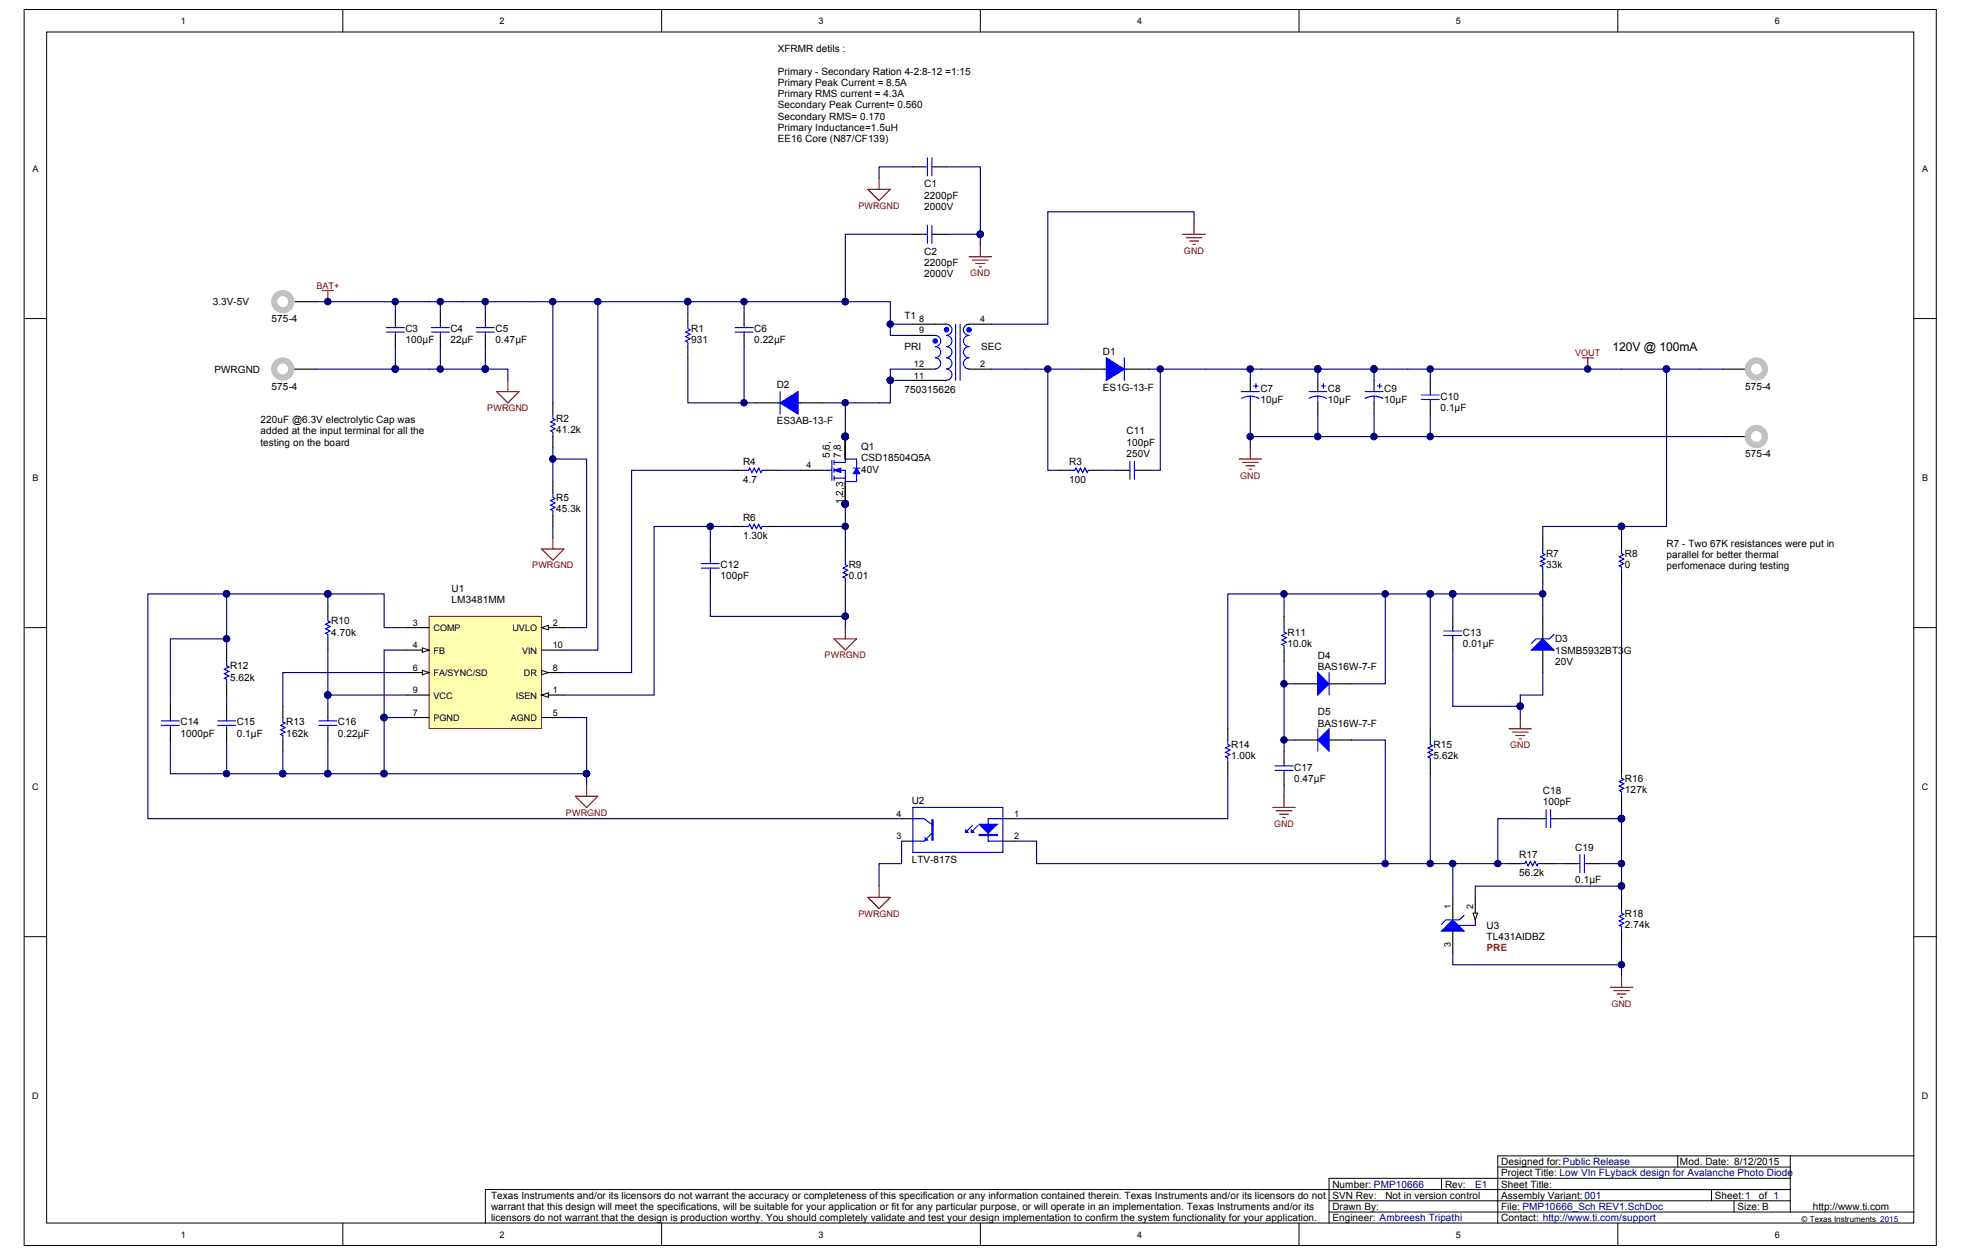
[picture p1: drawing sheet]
<svg xmlns="http://www.w3.org/2000/svg" width="423mm" height="271mm" viewBox="0 0 423 271" stroke-linecap="round" stroke-linejoin="round" font-family="sans-serif">
<g fill="#fff" stroke="#000" stroke-width=".22">
<path d="M5.2 2h411.8v266.2h-411.8z"/>
<path d="M10 6.9h402.2v256.5h-402.2z"/>
</g>
<g fill="none" stroke="#000" stroke-width=".22">
<path d="M73.8 2v4.9M142.5 2v4.9M211.1 2v4.9M279.8 2v4.9M348.4 2v4.9M5.2 68.6h4.8M412.2 68.6h4.9M5.2 135.2h4.8M412.2 135.2h4.9M5.2 201.7h4.8M412.2 201.7h4.9M286.2 258.6h99.4"/>
<path d="M310.5 253.8v2.4M322.6 251.4h63M361.3 248.9v2.5M368.6 256.2v2.4M373.5 258.6v2.4M385.6 256.2h-281.1v7.3M385.6 253.8h-99.4v9.7M385.6 248.9v12.1M412.2 248.9h-89.6v14.6M73.8 263.5v4.8M142.5 263.5v4.8M211.1 263.5v4.8"/>
<path d="M279.8 263.5v4.8M286.2 261h126M348.4 263.5v4.8"/>
</g>
<path d="M92.4 132.8h24.2v24.1h-24.2z" fill="#ffffb0" stroke="#800000" stroke-width=".22"/>
<path d="M87.6 140h4.8" fill="none" stroke="#000" stroke-width=".24"/>
<path d="M91 139.5l1.4 .5-1.4 .5z" fill="#fff" stroke="#000" stroke-width=".22"/>
<path d="M116.6 149.7h4.9" fill="none" stroke="#000" stroke-width=".24"/>
<path d="M116.6 149.7l1.5-.5v1z" fill="#fff" stroke="#000" stroke-width=".22"/>
<path d="M116.6 135.2h4.9" fill="none" stroke="#000" stroke-width=".24"/>
<path d="M116.6 135.2l1.5-.5v1z" fill="#fff" stroke="#000" stroke-width=".22"/>
<path d="M116.6 144.9h4.9" fill="none" stroke="#000" stroke-width=".24"/>
<path d="M116.6 144.4l1.5 .5-1.5 .4z" fill="#fff" stroke="#000" stroke-width=".22"/>
<path d="M87.6 144.9h4.8" fill="none" stroke="#000" stroke-width=".24"/>
<path d="M91 144.4l1.4 .5-1.4 .4z" fill="#fff" stroke="#000" stroke-width=".22"/>
<g fill="none" stroke="#000" stroke-width=".24">
<path d="M196.6 35.9h2.4M201.4 35.9h2.5M196.6 50.5h2.4M201.4 50.5h2.5M160.3 67.4v2.4M160.3 72.2v2.5M172.4 101.3h4.8M240.2 101.3h2.4M245 101.3h2.5M87.6 135.2h4.8M87.6 154.5h4.8M87.6 149.7h4.8"/>
<path d="M116.6 140h4.9M116.6 154.5h4.9M317.7 193.3v4.8M312.9 200.5v4.9"/>
</g>
<g fill="none" stroke="#00f" stroke-width=".24">
<path d="M199 35.9h.7M199.7 34v3.9M200.7 34v3.9M200.7 35.9h.7M199 50.5h.7M199.7 48.5v3.9M200.7 48.5v3.9M200.7 50.5h.7M158.3 70.5h3.9M158.3 71.5h3.9M160.3 69.8v.7M160.3 71.5v.7"/>
<path d="M179.1 99.1v4.4M179.6 99.6h2.5M179.6 99.1v1M184.5 98.9v1.9M243.4 99.3v3.9M244.3 99.3v3.9M177.2 101.3h1.9M179.6 101.3h2.5v2.4M179.6 103h2.5M179.6 100.8v1M179.6 102.5v1M183.8 100.8h1.4"/>
<path d="M242.6 101.3h.8M244.3 101.3h.7M315.3 197.1l-1 1h-2.9l-.9 1M317.7 198.1v1.2h-3.6"/>
</g>
<g fill="#00f" stroke="#00f" stroke-width=".22">
<path d="M179.6 101.3l1.5-.5v1z"/>
<path d="M184.5 100.8l.7 1.2h-1.4z"/>
</g>
<path d="M189.3 38.4v2.4M186.9 40.8h4.8l-2.4 2.4zM208.7 55.3h4.9M209.4 56h3.4M210.2 56.7h1.9M210.9 57.5h.5M211.1 52.9v2.4M254.7 50.5h4.9M255.5 51.2h3.4M256.2 51.9h1.9M256.9 52.6h.5M257.2 48v2.5" fill="none" stroke="#800000" stroke-width=".24"/>
<g fill="none" stroke="#000080" stroke-width=".24">
<path d="M196.6 35.9h-7.3v2.5M203.9 35.9h7.2v14.6h-7.2M196.6 50.5h-14.5v14.5h9.6M211.1 50.5v2.4M94.8 65v2.4M94.8 74.7v4.8M104.5 65v2.4M114.2 65h33.9M148.1 77.1v9.7h14.6M160.3 65v2.4M160.3 74.7v12.1M182.1 65h-34v2.4"/>
<path d="M177.2 86.8h12.1M182.1 86.8v7.2M182.1 108.5v9.7"/>
</g>
<g fill="#000080" stroke="#000080" stroke-width=".22">
<circle cx="211.1" cy="50.4" r=".71"/>
<circle cx="182" cy="65" r=".7"/>
<circle cx="182" cy="86.7" r=".7"/>
<circle cx="160.2" cy="86.7" r=".7"/>
<circle cx="148.1" cy="65" r=".7"/>
<circle cx="160.2" cy="65" r=".7"/>
<circle cx="94.8" cy="65" r=".7"/>
<circle cx="104.5" cy="65" r=".7"/>
<circle cx="94.8" cy="79.5" r=".7"/>
</g>
<path d="M310.5 200.5l2.4-2.4 2.4 2.4z" fill="#00f" stroke="#00f" stroke-width=".24"/>
<path d="M317.2 196.7h1l-.5 1.4z" fill="#fff" stroke="#000" stroke-width=".22"/>
<g fill="none" stroke="#000" stroke-width=".24">
<path d="M63.3 79.5h4.9M63.3 65h4.9M85.1 67.4v2.4M85.1 72.2v2.5M94.8 67.4v2.4M94.8 72.2v2.5M104.5 67.4v2.4M104.5 72.2v2.5M148.1 67.4v2.4M148.1 74.7v2.4M196.6 69.8h7.3M196.6 72.2h4.8"/>
<path d="M196.6 79.5h4.8M208.7 69.8h4.9M208.7 79.5h4.9M232.9 79.5h14.6M371 79.5h4.9M119.1 86.8v2.4M119.1 94v2.4M162.7 86.8h14.5M196.6 81.9h7.3M269.3 81.9v2.4M269.3 86.8v2.4M283.8 81.9v2.4"/>
<path d="M283.8 86.8v2.4M295.9 81.9v2.4M295.9 86.8v2.4M308 81.9v2.4M308 86.8v2.4M371 94h4.9M119.1 103.7v2.4M119.1 111v2.4M153 118.2v2.4M157.8 101.3h2.5M157.8 113.4h2.5M165.1 101.3h2.4"/>
<path d="M165.1 113.4h2.4M182.1 118.2v2.4M228.1 101.3h2.4M235.4 101.3h2.4M332.3 115.8v2.4M349.2 115.8v2.4M70.6 130.3v2.5M70.6 137.6v2.4M153 123.1v2.4M182.1 125.5v2.4M276.5 132.8v2.4M312.9 132.8v2.4"/>
<path d="M312.9 137.6v2.4M332.3 123.1v2.4M332.3 132.8v4.8M349.2 123.1v2.4M36.7 152.1v2.4M36.7 157v2.4M48.8 140v2.4M48.8 147.3v2.4M48.8 152.1v2.4M48.8 157v2.4M60.9 152.1v2.4M60.9 159.4v2.4"/>
<path d="M70.6 152.1v2.4M70.6 157v2.4M264.4 157v2.4M276.5 140v2.4M279 147.3h4.8M279 159.4h4.8M286.2 147.3h4.9M286.2 159.4h4.9M308 157v2.4M332.3 140v4.9M194.2 176.3h2.4M216 176.3h2.4"/>
<path d="M264.4 164.2v2.4M276.5 161.8v2.4M276.5 166.6v2.5M308 164.2v2.4M329.8 176.3h2.5M334.7 176.3h2.4M349.2 164.2v2.4M349.2 171.5v2.4M194.2 181.2h2.4M216 181.2h2.4M312.9 193.3v4.8M325 186h2.4"/>
<path d="M332.3 186h2.4M337.1 186h2.4M342 186h2.4M349.2 193.3v2.4M349.2 200.5v2.4"/>
</g>
<g fill="#00f" stroke="#00f" stroke-width=".24">
<path d="M283.8 144.9l2.4 2.4-2.4 2.4z"/>
<path d="M283.8 159.4l2.4-2.4v4.8z"/>
<path d="M329.8 140l2.5-2.4 2.4 2.4z"/>
<path d="M238.3 77.1l3.8 2.4-3.8 2.4z"/>
<path d="M210.9 177.5h3.9l-2 2z"/>
<path d="M208 178.7l.5 .5h-.5z"/>
<path d="M209.2 178.7l.5 .5h-.5z"/>
<path d="M199.3 180.4l.4 .5h-.4z"/>
<path d="M168 86.8l3.9-2.5v4.9z"/>
<path d="M210.9 179.7h3.9v.2h-3.9z" fill-rule="evenodd"/>
<path d="M200.7 176.6h.3v4.3h-.3z" fill-rule="evenodd"/>
</g>
<g fill="none" stroke="#00f" stroke-width=".24">
<path d="M83.2 70.5h3.9M83.2 71.5h3.9M85.1 69.8v.7M85.1 71.5v.7M92.9 70.5h3.9M92.9 71.5h3.9M94.8 69.8v.7M94.8 71.5v.7M102.6 70.5h3.9M102.6 71.5h3.9M104.5 69.8v.7M104.5 71.5v.7"/>
<path d="M148.1 69.8v1l.5 .2-.9 .5 .9 .5-.9 .5 .9 .5-.9 .5 .4 .2v1M201.4 74.7a1.19 1.19 0 0 1 1.2 1.1 1.19 1.19 0 0 1-1.2 1.2M201.4 72.2a1.2 1.2 0 0 1 1.2 1.2 1.2 1.2 0 0 1-1.2 1.2M201.4 77.1a1.19 1.19 0 0 1 1.2 1.2 1.19 1.19 0 0 1-1.2 1.2M203.9 77.1a1.19 1.19 0 0 1 1.1 1.2 1.19 1.19 0 0 1-1.1 1.2M203.9 79.5a1.19 1.19 0 0 1 1.1 1.2 1.19 1.19 0 0 1-1.1 1.2M203.9 72.2a1.2 1.2 0 0 1 1.1 1.2 1.2 1.2 0 0 1-1.1 1.2M203.9 69.8a1.2 1.2 0 0 1 1.1 1.2 1.2 1.2 0 0 1-1.1 1.2M203.9 74.7a1.19 1.19 0 0 1 1.1 1.1 1.19 1.19 0 0 1-1.1 1.2M205.8 69.8v12.1M206.8 69.8v12.1M208.7 77.1a1.19 1.19 0 0 0-1.2 1.2 1.19 1.19 0 0 0 1.2 1.2"/>
<path d="M208.7 72.2a1.2 1.2 0 0 0-1.2 1.2 1.2 1.2 0 0 0 1.2 1.2M208.7 69.8a1.2 1.2 0 0 0-1.2 1.2 1.2 1.2 0 0 0 1.2 1.2M208.7 74.7a1.19 1.19 0 0 0-1.2 1.1 1.19 1.19 0 0 0 1.2 1.2M242.1 77.1v4.8M119.1 89.2v1l.5 .2-1 .5 1 .5-1 .4 1 .5-1 .5 .5 .3v.9M168 84.3v4.9M267.3 84.3h3.9M269.3 85.3l1.1 .2 .8 .3M269.3 85.3l-1.2 .2-.7 .3M269.3 85.3v1.5M270 83.1h1M270.5 82.6v1"/>
<path d="M281.9 84.3h3.8M283.8 85.3l1.2 .2 .7 .3M283.8 85.3l-1.2 .2-.7 .3M283.8 85.3v1.5M284.5 83.1h1M285 82.6v1M294 84.3h3.9M295.9 85.3l.8 .1 1.1 .4M295.9 85.3l-1.1 .2-.8 .3M295.9 85.3v1.5M296.7 83.1h.9M297.1 82.6v1"/>
<path d="M306.1 85.1h3.9M306.1 86h3.9M308 84.3v.8M308 86v.8M119.1 106.1v1l.5 .2-1 .5 1 .5-1 .5 1 .5-1 .5 .5 .2v1M160.3 101.3h.9l.3-.5 .4 1 .5-1 .5 1 .5-1 .5 1 .2-.5h1M160.3 113.4h.9l.3-.5 .4 1 .5-1 .5 1 .5-1 .5 1 .2-.5h1M230.5 101.3h1l.2-.5 .5 1 .5-1 .5 1 .5-1 .4 1 .3-.5h1M332.3 118.2v1l.4 .2-.9 .5 .9 .5-.9 .5 .9 .5-.9 .5 .5 .2v1M349.2 118.2v1l.5 .2-1 .5 1 .5-1 .5 1 .5-1 .5 .5 .2v1M70.6 132.8v.9l.5 .3-1 .4 1 .5-1 .5 1 .5-1 .5 .5 .2v1M151 121.4h3.9"/>
<path d="M151 122.3h3.9M153 120.6v.8M153 122.3v.8M182.1 120.6v1l.4 .3-.9 .4 .9 .5-.9 .5 .9 .5-.9 .5 .5 .2v1M276.5 135.2v.9l.5 .3-.9 .5 .9 .5-.9 .4 .9 .5-.9 .5 .4 .2v1M310.9 135.9h3.9M310.9 136.9h3.9M312.9 135.2v.7M312.9 136.9v.7M334.7 136.6l-1 1h-2.9l-1 1M34.8 155.3h3.8M34.8 156.2h3.8"/>
<path d="M36.7 154.5v.8M36.7 156.2v.8M46.9 155.3h3.8M46.9 156.2h3.8M48.8 142.4v1l.5 .2-1 .5 1 .5-1 .5 1 .5-1 .5 .5 .2v1M48.8 154.5v.8M48.8 156.2v.8M60.9 154.5v1l.5 .2-1 .5 1 .5-1 .5 1 .5-1 .5 .5 .2v1M68.7 155.3h3.8M68.7 156.2h3.8M70.6 154.5v.8M70.6 156.2v.8"/>
<path d="M264.4 159.4v.9l.5 .3-1 .5 1 .5-1 .4 1 .5-1 .5 .5 .2v1M283.8 157v4.8M286.2 144.9v4.8M308 159.4v.9l.5 .3-.9 .5 .9 .5-.9 .4 .9 .5-.9 .5 .4 .2v1M196.6 176.3h2.4l2 1.5M196.6 173.9h19.4v9.7h-19.4zM200.7 179.5l-1.7 1.7h-2.4M209.4 177.8l-1.4 1.4M210.6 177.8l-1.4 1.4M216 176.3h-3.2v4.9h3.2M274.6 164.9h3.9M274.6 165.9h3.9"/>
<path d="M276.5 164.2v.7M276.5 165.9v.7M332.3 176.3h.7M333 174.4v3.9M334 174.4v3.9M334 176.3h.7M349.2 166.6v1l.5 .2-1 .5 1 .5-1 .5 1 .5-1 .5 .5 .2v1M327.4 186h1l.2-.5 .5 1 .5-1 .5 1 .5-1 .5 1 .2-.5h1M339.5 186h.8M340.3 184.1v3.8M341.2 186h.8M341.2 184.1v3.8"/>
<path d="M349.2 195.7v1l.5 .2-1 .5 1 .5-1 .4 1 .5-1 .5 .5 .3v.9"/>
</g>
<g fill="none" stroke="#000080" stroke-width=".24">
<path d="M257.2 48v-2.4h-31.5v24.2h-12.1M68.2 65h46M68.2 79.5h36.3M85.1 65v2.4M85.1 74.7v4.8M104.5 79.5h4.9v2.4M104.5 74.7v4.8M119.1 65v21.8M128.8 65v75h-7.3M191.7 65v7.2h4.9M191.7 69.8h4.9M196.6 79.5h-4.9v2.4"/>
<path d="M213.6 79.5h19.3M225.7 79.5v21.8h2.4M247.5 79.5h111.4v33.9h-9.7M249.9 79.5v21.8h-2.4M269.3 79.5v2.4M283.8 79.5v2.4M295.9 79.5v2.4M308 79.5v2.4M358.9 79.5h12.1M119.1 98.9h7.2v36.3h-4.8M119.1 96.4v7.3M196.6 81.9h-4.9v4.9h-2.4"/>
<path d="M269.3 94h101.7M269.3 89.2v7.2M283.8 89.2v4.8M295.9 89.2v4.8M308 89.2v4.8M119.1 113.4v2.4M153 113.4v4.8M157.8 101.3h-21.8v43.6h-14.5M157.8 113.4h-16.9v36.3h-19.4M167.5 113.4h14.6M167.5 101.3h4.9M237.8 101.3h2.4"/>
<path d="M332.3 115.8v-2.4h16.9v2.4M48.8 137.6h-12.1v14.5M48.8 127.9h-17v48.4h162.4M70.6 130.3v-2.4h12.1v7.3h4.9M70.6 127.9h-21.8v12.1M153 125.5v7.3h29.1v-4.9M182.1 132.8v2.4M276.5 127.9v4.9M298.3 127.9v19.4h-7.2M308 127.9h-43.6v29.1M312.9 127.9h-4.9v29.1M332.3 127.9h-19.4v4.9"/>
<path d="M332.3 125.5v7.3M349.2 125.5v38.7M36.7 159.4v7.2h24.2M48.8 149.7v2.4M48.8 159.4v7.2M70.6 159.4v7.2h12.1M70.6 140v9.7M82.7 154.5v12.1h43.6v-12.1h-4.8M87.6 140h-4.9v14.5h4.9M87.6 149.7h-17v2.4M87.6 144.9h-26.7v7.2M276.5 142.4v19.4"/>
<path d="M276.5 159.4h2.5M276.5 147.3h2.5M291.1 159.4h7.2v26.6M312.9 140v12.1h14.5v-2.4h4.9v-4.8M327.4 152.1v2.4M60.9 161.8v4.8h9.7M126.3 166.6v2.5M264.4 166.6v9.7h-46M276.5 169.1v2.4M308 166.6v19.4M329.8 176.3h-7.2v9.7M337.1 176.3h12.1"/>
<path d="M349.2 173.9v16.9M194.2 181.2v4.8h-4.9v4.8M218.4 181.2h4.8v4.8h101.8M312.9 186v7.3M317.7 193.3v-2.5h31.5v2.5M334.7 186h2.4M344.4 186h4.8M312.9 205.4v2.4h36.3M349.2 202.9v7.3"/>
</g>
<g fill="#000080" stroke="#000080" stroke-width=".22">
<circle cx="312.9" cy="186" r=".7"/>
<circle cx="349.2" cy="190.8" r=".7"/>
<circle cx="349.2" cy="176.3" r=".71"/>
<circle cx="349.2" cy="186" r=".7"/>
<circle cx="322.5" cy="186" r=".7"/>
<circle cx="349.2" cy="113.4" r=".7"/>
<circle cx="332.2" cy="127.9" r=".71"/>
<circle cx="312.9" cy="127.9" r=".71"/>
<circle cx="308" cy="127.9" r=".71"/>
<circle cx="276.5" cy="127.9" r=".71"/>
<circle cx="308" cy="186" r=".7"/>
<circle cx="327.4" cy="152.1" r=".71"/>
<circle cx="276.5" cy="159.4" r=".7"/>
<circle cx="276.5" cy="147.3" r=".71"/>
<circle cx="298.3" cy="127.9" r=".71"/>
<circle cx="298.3" cy="186" r=".7"/>
<circle cx="349.2" cy="207.8" r=".7"/>
<circle cx="358.9" cy="79.5" r=".7"/>
<circle cx="82.7" cy="154.5" r=".71"/>
<circle cx="82.7" cy="166.6" r=".7"/>
<circle cx="126.3" cy="166.6" r=".7"/>
<circle cx="70.6" cy="149.7" r=".71"/>
<circle cx="70.6" cy="166.6" r=".7"/>
<circle cx="60.9" cy="166.6" r=".7"/>
<circle cx="70.6" cy="127.9" r=".71"/>
<circle cx="48.8" cy="127.9" r=".71"/>
<circle cx="48.8" cy="137.6" r=".7"/>
<circle cx="48.8" cy="166.6" r=".7"/>
<circle cx="153" cy="113.4" r=".7"/>
<circle cx="182" cy="113.4" r=".7"/>
<circle cx="182" cy="132.7" r=".7"/>
<circle cx="104.5" cy="79.5" r=".7"/>
<circle cx="283.8" cy="79.5" r=".7"/>
<circle cx="295.9" cy="79.5" r=".7"/>
<circle cx="225.6" cy="79.5" r=".7"/>
<circle cx="249.9" cy="79.5" r=".7"/>
<circle cx="85.1" cy="65" r=".7"/>
<circle cx="85.1" cy="79.5" r=".7"/>
<circle cx="128.7" cy="65" r=".7"/>
<circle cx="119" cy="65" r=".7"/>
<circle cx="119" cy="98.9" r=".71"/>
<circle cx="269.2" cy="79.5" r=".7"/>
<circle cx="269.2" cy="94" r=".71"/>
<circle cx="308" cy="79.5" r=".7"/>
<circle cx="308" cy="94" r=".71"/>
<circle cx="283.8" cy="94" r=".71"/>
<circle cx="295.9" cy="94" r=".71"/>
<circle cx="341.9" cy="79.5" r=".7"/>
<circle cx="70.6" cy="65" r=".7"/>
<circle cx="191.7" cy="81.9" r=".7"/>
<circle cx="191.7" cy="69.8" r=".71"/>
</g>
<g fill="none" stroke="#800000" stroke-width=".24">
<path d="M69.4 62.6h2.4M70.6 62.6v2.4M340.7 77.1h2.5M342 77.1v2.4M107 84.3h4.8l-2.4 2.5zM109.4 81.9v2.4M266.9 98.9h4.8M267.6 99.6h3.4M269.3 96.4v2.5M116.6 118.2h4.9l-2.4 2.4zM119.1 115.8v2.4M268.3 100.3h1.9"/>
<path d="M269 101h.5M179.6 137.6h4.9l-2.4 2.4zM182.1 135.2v2.4M325 157h4.8M325.7 157.7h3.4M326.4 158.4h2M327.2 159.1h.5M327.4 154.5v2.5M123.9 171.5h4.9l-2.5 2.4zM126.3 169.1v2.4M274.1 173.9h4.9M274.8 174.6h3.4"/>
<path d="M275.6 175.4h1.9M276.3 176.1h.5M276.5 171.5v2.4M186.9 193.3h4.8l-2.4 2.4zM189.3 190.8v2.5M346.8 212.6h4.8M347.5 213.4h3.4M348.3 214.1h1.9M349 214.8h.5M349.2 210.2v2.4"/>
</g>
<g fill="none" stroke="#00f" stroke-width=".73">
<circle cx="201.4" cy="73.4" r=".22"/>
<circle cx="203.8" cy="71" r=".22"/>
<circle cx="208.7" cy="71" r=".22"/>
</g>
<g fill="#fff" stroke="#fff" stroke-width=".22">
<path d="M167.5 9.3h60.5v24.2h-60.5z"/>
<path d="M358.9 115.8h36.3v9.7h-36.3z"/>
<path d="M56.1 89.2h36.3v9.6h-36.3z"/>
</g>
<g fill="none" stroke="#c0c0c0" stroke-width="1.2">
<circle cx="60.9" cy="65" r="1.8"/>
<circle cx="60.9" cy="79.5" r="1.79"/>
<circle cx="378.3" cy="79.5" r="1.79"/>
<circle cx="378.3" cy="94" r="1.79"/>
</g>
<g fill="none" stroke="#c0c0c0" stroke-width=".22">
<circle cx="60.9" cy="65" r="2.4"/>
<circle cx="60.9" cy="79.5" r="2.4"/>
<circle cx="378.3" cy="79.5" r="2.4"/>
<circle cx="378.3" cy="94" r="2.4"/>
</g>
<text font-size="6" fill="#000080" x="182.5" y="97.6">6</text>
<text font-size="5.6" fill="#000080" x="182.5" y="107.3">2</text>
<text font-size="2.6" x="347.3" y="75.6">120V @ 100mA</text>
<g font-size="2.2">
<text x="167.5" y="11.3">XFRMR detils :</text>
<text x="167.5" y="16.1">Primary - Secondary Ration 4-2:8-12 =1:15</text>
<text x="167.5" y="18.6">Primary Peak Current = 8.5A</text>
<text x="167.5" y="21">Primary RMS current = 4.3A</text>
<text x="167.5" y="23.4">Secondary Peak Current= 0.560</text>
<text x="167.5" y="25.8">Secondary RMS= 0.170</text>
<text x="167.5" y="28.2">Primary Inductance=1.5uH</text>
<text x="167.5" y="30.6">EE16 Core (N87/CF139)</text>
<text x="199" y="40.3">C1</text>
<text x="199" y="42.8">2200pF</text>
<text x="199" y="45.2">2000V</text>
<text x="199" y="57.2">2200pF</text>
<text x="199" y="59.7">2000V</text>
<text x="199" y="54.8">C2</text>
<text x="45.8" y="65.7">3.3V-5V</text>
<text x="58.5" y="69.4">575-4</text>
<text x="87.3" y="71.6">C3</text>
<text x="97" y="71.6">C4</text>
<text x="106.7" y="71.6">C5</text>
<text x="148.9" y="71.6">R1</text>
<text x="162.4" y="71.6">C6</text>
<text x="194.8" y="68.6">T1</text>
<text x="87.3" y="74">100µF</text>
<text x="97" y="74">22µF</text>
<text x="106.7" y="74">0.47µF</text>
<text x="148.9" y="74">931</text>
<text x="162.4" y="74">0.22µF</text>
<text x="194.8" y="75.4">PRI</text>
<text x="211.3" y="75.4">SEC</text>
<text x="237.5" y="76.4">D1</text>
<text x="46.2" y="80.3">PWRGND</text>
<text x="58.5" y="83.9">575-4</text>
<text x="167.3" y="83.6">D2</text>
<text x="375.9" y="83.9">575-4</text>
<text x="194.8" y="84.6">750315626</text>
<text x="237.5" y="84.1">ES1G-13-F</text>
<text x="271.4" y="86.8">10µF</text>
<text x="271.4" y="84.4">C7</text>
<text x="286" y="86.8">10µF</text>
<text x="286" y="84.4">C8</text>
<text x="298.1" y="86.8">10µF</text>
<text x="298.1" y="84.4">C9</text>
<text x="310.2" y="88.5">0.1µF</text>
<text x="310.2" y="86">C10</text>
<text x="56.1" y="91.2">220uF @6.3V electrolytic Cap was</text>
<text x="56.1" y="93.6">added at the input terminal for all the</text>
<text x="56.1" y="96">testing on the board</text>
<text x="119.8" y="93.3">41.2k</text>
<text x="119.8" y="90.9">R2</text>
<text x="167.3" y="91.4">ES3AB-13-F</text>
<text x="242.6" y="96">100pF</text>
<text x="242.6" y="93.6">C11</text>
<text x="160" y="100.1">R4</text>
<text x="178.7" y="98.6" transform="rotate(-90 178.7 98.6)">5,6,</text>
<text x="181.1" y="98.6" transform="rotate(-90 181.1 98.6)">7,8</text>
<text x="185.5" y="101.8">40V</text>
<text x="185.5" y="97">Q1</text>
<text x="185.5" y="99.4">CSD18504Q5A</text>
<text x="230.3" y="100.1">R3</text>
<text x="242.6" y="98.4">250V</text>
<text x="375.9" y="98.4">575-4</text>
<text x="119.8" y="107.8">R5</text>
<text x="160" y="104">4.7</text>
<text x="230.3" y="104">100</text>
<text x="119.8" y="110.2">45.3k</text>
<text x="160" y="112.2">R6</text>
<text x="181.6" y="108.6" transform="rotate(-90 181.6 108.6)">1,2,3</text>
<text x="160" y="116.1">1.30k</text>
<text x="333" y="120">R7</text>
<text x="350" y="120">R8</text>
<text x="358.9" y="117.8">R7 - Two 67K resistances were put in</text>
<text x="155.2" y="124.8">100pF</text>
<text x="155.2" y="122.4">C12</text>
<text x="182.8" y="124.8">0.01</text>
<text x="182.8" y="122.4">R9</text>
<text x="333" y="122.4">33k</text>
<text x="350" y="122.4">0</text>
<text x="358.9" y="120.2">parallel for better thermal</text>
<text x="358.9" y="122.6">perfomenace during testing</text>
<text x="97.3" y="127.4">U1</text>
<text x="97.3" y="129.9">LM3481MM</text>
<text x="71.3" y="136.9">4.70k</text>
<text x="71.3" y="134.5">R10</text>
<text x="277.3" y="136.9">R11</text>
<text x="315.1" y="136.9">C13</text>
<text x="277.3" y="139.3">10.0k</text>
<text x="283.8" y="142">D4</text>
<text x="315.1" y="139.3">0.01µF</text>
<text x="334.9" y="143.2">20V</text>
<text x="334.9" y="138.3">D3</text>
<text x="334.9" y="140.8">1SMB5932BT3</text>
<text x="349.7" y="140.8">G</text>
<text x="49.5" y="146.6">5.62k</text>
<text x="49.5" y="144.2">R12</text>
<text x="283.8" y="144.4">BAS16W-7-F</text>
<text x="283.8" y="154.1">D5</text>
<text x="38.9" y="158.7">1000pF</text>
<text x="38.9" y="156.2">C14</text>
<text x="51" y="158.7">0.1µF</text>
<text x="51" y="156.2">C15</text>
<text x="61.7" y="158.7">162k</text>
<text x="61.7" y="156.2">R13</text>
<text x="72.8" y="158.7">0.22µF</text>
<text x="72.8" y="156.2">C16</text>
<text x="265.1" y="161.1">R14</text>
<text x="283.8" y="156.5">BAS16W-7-F</text>
<text x="308.8" y="161.1">R15</text>
<text x="265.1" y="163.5">1.00k</text>
<text x="278.7" y="166">C17</text>
<text x="308.8" y="163.5">5.62k</text>
<text x="196.4" y="173.2">U2</text>
<text x="278.7" y="168.4">0.47µF</text>
<text x="332.3" y="173.4">100pF</text>
<text x="332.3" y="171">C18</text>
<text x="350" y="170.8">127k</text>
<text x="350" y="168.4">R16</text>
<text x="196.4" y="185.8">LTV-817S</text>
<text x="327.2" y="184.8">R17</text>
<text x="339.3" y="183.4">C19</text>
<text x="327.2" y="188.7">56.2k</text>
<text x="339.3" y="190.2">0.1µF</text>
<text x="350" y="197.4">R18</text>
<text x="320.2" y="200.1">U3</text>
<text x="320.2" y="202.5">TL431AIDBZ</text>
<text x="350" y="199.8">2.74k</text>
<text x="323.3" y="250.9">Designed for:Public Release</text>
<text x="361.8" y="250.9">Mod. Date: 8/12/2015</text>
<text x="286.9" y="255.8">Number: PMP10666</text>
<text x="311.2" y="255.8">Rev:</text>
<text x="323.3" y="255.8">Sheet Title:</text>
<text x="323.3" y="253.3">Project Title: Low VIn FLyback design for Avalanche Photo Diode</text>
<text x="105.8" y="258.2">Texas Instruments and/or its licensors do not warrant the accuracy or completeness of this specification or any information contained therein. Texas Instruments and/or its licensors do not</text>
<text x="105.8" y="260.6">warrant that this design will meet the specifications, will be suitable for your application or fit for any particular purpose, or will operate in an implementation. Texas Instruments and/or its</text>
<text x="105.8" y="263">licensors do not warrant that the design is production worthy. You should completely validate and test your design implementation to confirm the system functionality for your application.</text>
<text x="286.9" y="260.6">Drawn By:</text>
<text x="286.9" y="263">Engineer: Ambreesh Tripathi</text>
<text x="286.9" y="258.2">SVN Rev:</text>
<text x="298.4" y="258.2">Not in version control</text>
<text x="323.3" y="260.6">File: PMP10666_Sch REV1.SchDoc</text>
<text x="323.3" y="263">Contact: http://www.ti.com/support</text>
<text x="323.3" y="258.2">Assembly Variant: 001</text>
<text x="369.3" y="258.2">Sheet:1</text>
<text x="374.2" y="260.6">Size: B</text>
<text x="378.8" y="258.2">of 1</text>
<text x="390.4" y="260.6">http://www.ti.com</text>
</g>
<text font-size="2.2" fill="#f00" x="320.2" y="204.9">PRE</text>
<text font-size="2.2" fill="#000080" x="317.7" y="255.8">E1</text>
<g font-size="1.9">
<text x="39" y="5.2">1</text>
<text x="107.6" y="5.2">2</text>
<text x="176.3" y="5.2">3</text>
<text x="244.9" y="5.2">4</text>
<text x="313.5" y="5.2">5</text>
<text x="382.2" y="5.2">6</text>
<text x="7" y="37.1">A</text>
<text x="414" y="37.1">A</text>
<text x="197.9" y="71.8">9</text>
<text x="197.9" y="69.4">8</text>
<text x="211.1" y="69.4">4</text>
<text x="196.8" y="81.5">11</text>
<text x="196.8" y="79.1">12</text>
<text x="211.1" y="79.1">2</text>
<text x="173.7" y="100.9">4</text>
<text x="7" y="103.7">B</text>
<text x="414" y="103.7">B</text>
<text x="88.9" y="134.7">3</text>
<text x="93.4" y="136">COMP</text>
<text x="110.4" y="136">UVLO</text>
<text x="119.1" y="134.7">2</text>
<text x="88.9" y="139.6">4</text>
<text x="93.4" y="140.8">FB</text>
<text x="112.4" y="140.8">VIN</text>
<text x="119.1" y="139.6">10</text>
<text x="88.9" y="144.5">6</text>
<text x="88.9" y="149.3">9</text>
<text x="93.4" y="145.6">FA/SYNC/SD</text>
<text x="112.9" y="145.6">DR</text>
<text x="119.1" y="149.3">1</text>
<text x="119.1" y="144.5">8</text>
<text x="88.9" y="154.1">7</text>
<text x="93.4" y="155.3">PGND</text>
<text x="93.4" y="150.5">VCC</text>
<text x="110" y="155.3">AGND</text>
<text x="111.1" y="150.5">ISEN</text>
<text x="119.1" y="154.1">5</text>
<text x="6.9" y="170.2">C</text>
<text x="413.9" y="170.2">C</text>
<text x="193.1" y="175.9">4</text>
<text x="218.4" y="175.9">1</text>
<text x="193.1" y="180.7">3</text>
<text x="218.4" y="180.7">2</text>
<text x="312.5" y="195.7" transform="rotate(-90 312.5 195.7)">1</text>
<text x="317.3" y="195.7" transform="rotate(-90 317.3 195.7)">2</text>
<text x="312.5" y="204" transform="rotate(-90 312.5 204)">3</text>
<text x="6.9" y="236.8">D</text>
<text x="413.9" y="236.8">D</text>
<text x="39" y="266.6">1</text>
<text x="107.6" y="266.6">2</text>
<text x="176.3" y="266.6">3</text>
<text x="244.9" y="266.6">4</text>
<text x="313.5" y="266.6">5</text>
<text x="382.2" y="266.6">6</text>
</g>
<g font-size="1.9" fill="#800000">
<text x="184.9" y="44.9">PWRGND</text>
<text x="209" y="59.5">GND</text>
<text x="255" y="54.7">GND</text>
<text x="68.1" y="62.1">BAT+</text>
<text x="339.2" y="76.7">VOUT</text>
<text x="104.9" y="88.5">PWRGND</text>
<text x="267.1" y="103.1">GND</text>
<text x="114.6" y="122.4">PWRGND</text>
<text x="177.6" y="141.8">PWRGND</text>
<text x="325.2" y="161.1">GND</text>
<text x="121.9" y="175.7">PWRGND</text>
<text x="274.4" y="178.1">GND</text>
<text x="184.9" y="197.5">PWRGND</text>
<text x="347" y="216.8">GND</text>
</g>
<text font-size="1.7" x="388" y="263.1">© Texas Instruments 2015</text>
</svg>
